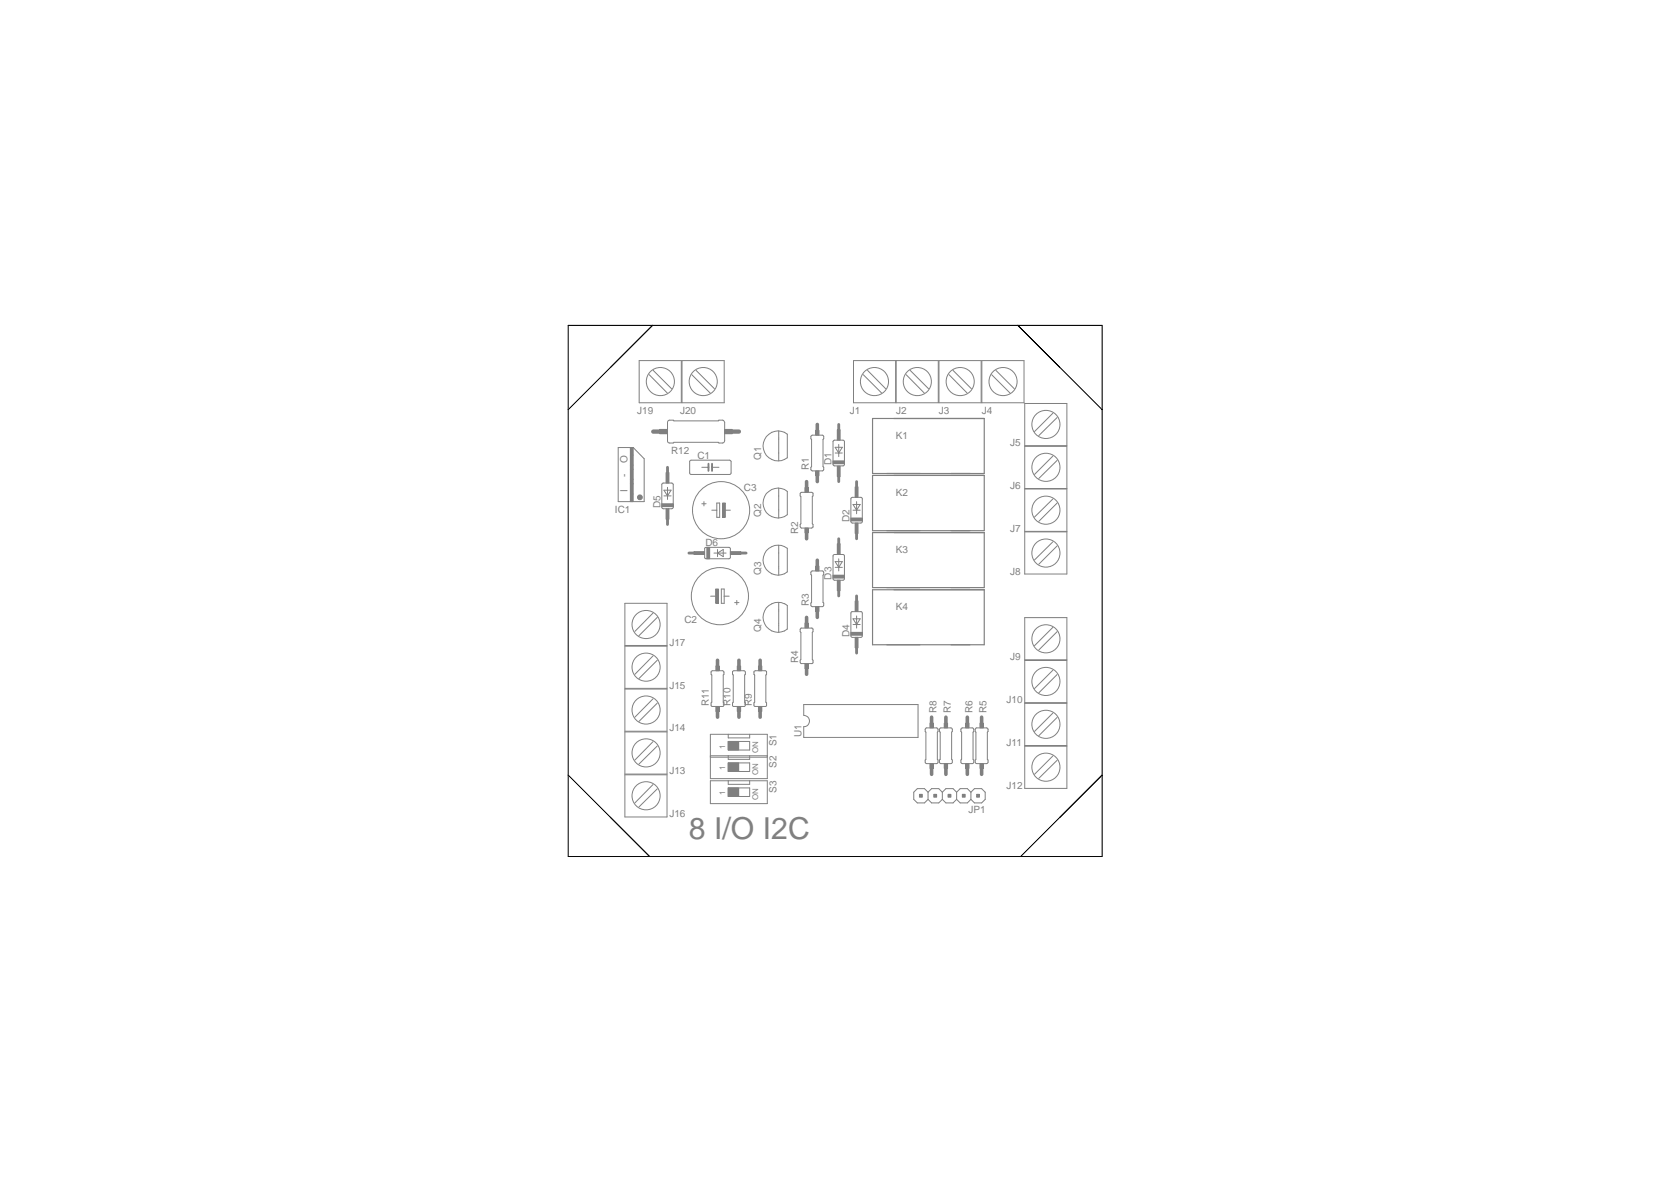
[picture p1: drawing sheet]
<svg xmlns="http://www.w3.org/2000/svg" width="297mm" height="210mm" viewBox="0 0 297 210" stroke-linecap="round" stroke-linejoin="round" font-family="sans-serif">
<path d="M142.9 125.2h20.3v5.9h-20.3v-1.9a1.02 1.02 0 0 0 1-1.1 1.02 1.02 0 0 0-1-1z" fill="none" stroke="#808080" stroke-width=".18"/>
<path d="M155.1 104.8v9.8M157.6 114.6h5.9M158.9 104.8h16.1v9.8M169.1 114.6h3.3" fill="none" stroke="#808080" stroke-width=".21"/>
<path d="M151.3 112.4h2v.5h-2z" fill-rule="evenodd" fill="#808080"/>
<path d="M151.3 112.4h2v.5h-2z" fill="none" stroke="#808080" stroke-width=".18"/>
<path d="M152 106.8h.5v1.9h-.5z" fill-rule="evenodd" fill="#808080"/>
<path d="M152 106.8h.5v1.9h-.5z" fill="none" stroke="#808080" stroke-width=".18"/>
<path d="M152 113.3h.5v1.8h-.5z" fill-rule="evenodd" fill="#808080"/>
<path d="M151.4 108.7h1.8v.1l.1 4.2-.1 .2-1.7 .1-.2-.1v-4.2zM151.6 110h1.3l-.6 1zM151.6 111h1.3M152 113.3h.5v1.8h-.5zM152.3 109.5v2.1" fill="none" stroke="#808080" stroke-width=".18"/>
<path d="M117.6 89.5h2.1v.5h-2.1z" fill-rule="evenodd" fill="#808080"/>
<path d="M117.6 89.5h2.1v.5h-2.1z" fill="none" stroke="#808080" stroke-width=".18"/>
<path d="M118.4 84h.5v1.9h-.5z" fill-rule="evenodd" fill="#808080"/>
<path d="M118.4 84h.5v1.9h-.5z" fill="none" stroke="#808080" stroke-width=".18"/>
<path d="M118.4 90.4h.5v1.9h-.5z" fill-rule="evenodd" fill="#808080"/>
<path d="M117.7 86l.2-.1h1.5l.2 .1 .1 4.2-.2 .2h-1.6l-.2-.1zM118 87.1h1.3l-.6 1zM118 88.1h1.3M118.4 90.4h.5v1.9h-.5zM118.7 86.6v2.2" fill="none" stroke="#808080" stroke-width=".18"/>
<path d="M125.6 97.3h.5v2h-.5z" fill-rule="evenodd" fill="#808080"/>
<path d="M125.6 97.3h.5v2h-.5z" fill="none" stroke="#808080" stroke-width=".18"/>
<path d="M129.8 98h1.9v.6h-1.9z" fill-rule="evenodd" fill="#808080"/>
<path d="M129.8 98h1.9v.6h-1.9z" fill="none" stroke="#808080" stroke-width=".18"/>
<path d="M123.4 98h1.8v.6h-1.8z" fill-rule="evenodd" fill="#808080"/>
<path d="M123.4 98h1.8v.6h-1.8zM125.3 97.4l.2-.1h4.2l.1 .2v1.7l-.2 .1h-4.2l-.1-.1zM126.9 98.3h2.2M127.5 98.3l1.1-.6v1.2zM127.5 97.7v1.2M137.2 107.3a2.64 2.64 0 0 0-1.6 2.4 2.64 2.64 0 0 0 1.6 2.4M138.4 108.3v.3M138.4 110.8v.3M139.4 107.3l.6 .3v4.2l-.6 .3M142.4 111.6h2l.1 .2v.5l-.1 .1v4.8l.1 .1v.5l-.1 .1h-2l-.2-.2v-.4l.2-.1v-4.8l-.2-.1v-.4z" fill="none" stroke="#808080" stroke-width=".18"/>
<path d="M143.1 110.7h.6v.9h-.6z" fill-rule="evenodd" fill="#808080"/>
<path d="M143.1 110.7h.6v.9h-.6z" fill="none" stroke="#808080" stroke-width=".18"/>
<path d="M143.1 118h.6v.8h-.6z" fill-rule="evenodd" fill="#808080"/>
<path d="M143.1 118h.6v.8h-.6zM173.4 129.5l.2-.1h1.8l.2 .2v.4l-.1 .1v4.9l.1 .1v.4l-.2 .2h-1.8l-.2-.2v-.4l.1-.1z" fill="none" stroke="#808080" stroke-width=".18"/>
<path d="M174.2 135.7h.6v.9h-.6z" fill-rule="evenodd" fill="#808080"/>
<path d="M174.2 135.7h.6v.9h-.6z" fill="none" stroke="#808080" stroke-width=".18"/>
<path d="M174.2 128.5h.6v.9h-.6z" fill-rule="evenodd" fill="#808080"/>
<path d="M170.9 129.5l.2-.1h1.7l.3 .2v.4l-.1 .1v4.9l.1 .1v.4l-.3 .2h-1.7l-.3-.2v-.4l.1-.1zM174.2 128.5h.6v.9h-.6z" fill="none" stroke="#808080" stroke-width=".18"/>
<path d="M171.7 135.7h.6v.9h-.6z" fill-rule="evenodd" fill="#808080"/>
<path d="M171.7 135.7h.6v.9h-.6z" fill="none" stroke="#808080" stroke-width=".18"/>
<path d="M171.7 128.5h.6v.9h-.6z" fill-rule="evenodd" fill="#808080"/>
<path d="M167 129.5l.3-.1h1.7l.3 .2v.4l-.1 .1v4.9l.1 .1v.4l-.3 .2h-1.7l-.3-.2v-.4l.1-.1zM171.7 128.5h.6v.9h-.6z" fill="none" stroke="#808080" stroke-width=".18"/>
<path d="M167.8 135.7h.6v.9h-.6z" fill-rule="evenodd" fill="#808080"/>
<path d="M167.8 135.7h.6v.9h-.6z" fill="none" stroke="#808080" stroke-width=".18"/>
<path d="M167.8 128.5h.6v.9h-.6z" fill-rule="evenodd" fill="#808080"/>
<path d="M164.5 129.5l.2-.1h1.8l.2 .2v.4l-.1 .1v4.9l.1 .1v.4l-.2 .2h-1.8l-.2-.2v-.4l.1-.1zM167.8 128.5h.6v.9h-.6z" fill="none" stroke="#808080" stroke-width=".18"/>
<path d="M165.3 135.7h.6v.9h-.6z" fill-rule="evenodd" fill="#808080"/>
<path d="M165.3 135.7h.6v.9h-.6z" fill="none" stroke="#808080" stroke-width=".18"/>
<path d="M165.3 128.5h.6v.9h-.6z" fill-rule="evenodd" fill="#808080"/>
<path d="M126.3 130.5h10.1v4.1h-10.1zM129.5 131.8h3.8v1.5h-3.8zM165.3 128.5h.6v.9h-.6z" fill="none" stroke="#808080" stroke-width=".18"/>
<path d="M129.5 131.8h1.8v1.5h-1.8z" fill-rule="evenodd" fill="#808080"/>
<path d="M126.3 134.3h10.1v4.1h-10.1zM129.5 131.8h1.8v1.5h-1.8zM129.5 130.5v.6h3.8v-.6M129.5 135.6h3.8v1.5h-3.8z" fill="none" stroke="#808080" stroke-width=".18"/>
<path d="M129.5 135.6h1.8v1.5h-1.8z" fill-rule="evenodd" fill="#808080"/>
<path d="M126.3 138.8h10.1v4h-10.1zM129.5 135.6h1.8v1.5h-1.8zM129.5 134.3v.7h3.8v-.7M129.5 140h3.8v1.6h-3.8z" fill="none" stroke="#808080" stroke-width=".18"/>
<path d="M129.5 140h1.8v1.6h-1.8z" fill-rule="evenodd" fill="#808080"/>
<path d="M129.5 138.8v.6h3.8v-.6M129.5 140h1.8v1.6h-1.8z" fill="none" stroke="#808080" stroke-width=".18"/>
<circle cx="113.7" cy="88.4" r=".43" fill="#808080"/>
<g fill="none" stroke="#808080" stroke-width=".18">
<path d="M109.9 79.5h2.7l1.9 2v7.7h-4.6z"/>
<circle cx="113.7" cy="88.4" r=".43"/>
</g>
<path d="M112.1 79.5h.5v1.4h-.5z" fill-rule="evenodd" fill="#808080"/>
<path d="M112.1 79.5h.5v1.4h-.5z" fill="none" stroke="#808080" stroke-width=".18"/>
<path d="M112.1 82.7h.5v.7h-.5z" fill-rule="evenodd" fill="#808080"/>
<path d="M112.1 82.7h.5v.7h-.5z" fill="none" stroke="#808080" stroke-width=".18"/>
<path d="M112.1 85.2h.5v.8h-.5z" fill-rule="evenodd" fill="#808080"/>
<path d="M112.1 85.2h.5v.8h-.5z" fill="none" stroke="#808080" stroke-width=".18"/>
<path d="M112.1 87.8h.5v1.4h-.5z" fill-rule="evenodd" fill="#808080"/>
<path d="M112.1 87.8h.5v1.4h-.5z" fill="none" stroke="#808080" stroke-width=".18"/>
<path d="M155.1 74.4v9.8M158.9 74.4h16.1v9.8M157.6 84.2h5.9M169.1 84.2h3.3" fill="none" stroke="#808080" stroke-width=".21"/>
<path d="M148.1 81.9h2v.5h-2z" fill-rule="evenodd" fill="#808080"/>
<path d="M148.1 81.9h2v.5h-2z" fill="none" stroke="#808080" stroke-width=".18"/>
<path d="M148.8 76.4h.5v1.8h-.5z" fill-rule="evenodd" fill="#808080"/>
<path d="M148.8 76.4h.5v1.8h-.5z" fill="none" stroke="#808080" stroke-width=".18"/>
<path d="M148.8 82.8h.5v1.9h-.5z" fill-rule="evenodd" fill="#808080"/>
<path d="M137.2 76.8a2.64 2.64 0 0 0-1.6 2.4 2.64 2.64 0 0 0 1.6 2.5M138.4 77.9v.2M139.4 76.8l.6 .4v4.2l-.6 .3M144.3 77.4l1.9-.1 .2 .3v.4l-.1 .1v4.8l.1 .2v.3l-.2 .3h-1.8l-.3-.3v-.3l.2-.2v-4.8l-.2-.1v-.4zM148.1 78.4l.2-.2h1.6l.2 .2v4.1l-.1 .3h-1.7l-.2-.1zM148.5 79.5h1.2l-.6 1zM149.1 79v2.2M138.4 80.4v.2M148.5 80.5h1.2M148.8 82.8h.5v1.9h-.5z" fill="none" stroke="#808080" stroke-width=".18"/>
<path d="M145 76.5h.6v.8h-.6z" fill-rule="evenodd" fill="#808080"/>
<path d="M145 76.5h.6v.8h-.6z" fill="none" stroke="#808080" stroke-width=".18"/>
<path d="M145 83.7h.6v.8h-.6z" fill-rule="evenodd" fill="#808080"/>
<path d="M145 83.7h.6v.8h-.6z" fill="none" stroke="#808080" stroke-width=".18"/>
<path d="M155.1 84.5v9.8M157.6 94.3h5.9M158.9 84.5h16.1v9.8M169.1 94.3h3.3" fill="none" stroke="#808080" stroke-width=".21"/>
<path d="M151.3 92.1h2v.5h-2z" fill-rule="evenodd" fill="#808080"/>
<path d="M151.3 92.1h2v.5h-2z" fill="none" stroke="#808080" stroke-width=".18"/>
<path d="M152 86.5h.5v1.9h-.5z" fill-rule="evenodd" fill="#808080"/>
<path d="M152 86.5h.5v1.9h-.5z" fill="none" stroke="#808080" stroke-width=".18"/>
<path d="M152 93h.5v1.8h-.5z" fill-rule="evenodd" fill="#808080"/>
<path d="M137.2 87a2.64 2.64 0 0 0-1.6 2.4 2.64 2.64 0 0 0 1.6 2.4M138.4 88v.3M138.4 90.6v.2M139.4 87l.6 .3v4.2l-.6 .3M142.4 87.5h1.9l.2 .1v.5l-.1 .2v4.8l.1 .1v.5l-.2 .2h-1.8l-.3-.3v-.4l.2-.1v-4.8l-.2-.2v-.3zM151.3 88.5l.2-.1h1.5l.2 .1 .1 4.2-.1 .2-1.7 .1-.2-.2zM151.6 89.7h1.3l-.6 1zM151.6 90.7h1.3M152 93h.5v1.8h-.5zM152.3 89.2v2.1" fill="none" stroke="#808080" stroke-width=".18"/>
<path d="M143.1 86.7h.6v.8h-.6z" fill-rule="evenodd" fill="#808080"/>
<path d="M143.1 86.7h.6v.8h-.6z" fill="none" stroke="#808080" stroke-width=".18"/>
<path d="M143.1 93.9h.6v.8h-.6z" fill-rule="evenodd" fill="#808080"/>
<path d="M143.1 93.9h.6v.8h-.6z" fill="none" stroke="#808080" stroke-width=".18"/>
<path d="M155.1 94.7v9.7M158.9 94.7h16.1v9.7M157.6 104.4h5.9M169.1 104.4h3.3" fill="none" stroke="#808080" stroke-width=".21"/>
<path d="M148.1 102.2h2v.5h-2z" fill-rule="evenodd" fill="#808080"/>
<path d="M148.1 102.2h2v.5h-2z" fill="none" stroke="#808080" stroke-width=".18"/>
<path d="M148.8 96.6h.5v1.9h-.5z" fill-rule="evenodd" fill="#808080"/>
<path d="M148.8 96.6h.5v1.9h-.5z" fill="none" stroke="#808080" stroke-width=".18"/>
<path d="M148.8 103.1h.5v1.9h-.5z" fill-rule="evenodd" fill="#808080"/>
<path d="M137.2 97.2a2.64 2.64 0 0 0-1.6 2.4 2.64 2.64 0 0 0 1.6 2.4M138.4 98.2v.2M139.4 97.2l.6 .3v4.1l-.6 .4M148.1 98.7l.2-.1h1.6l.2 .1v4.2l-.1 .2h-1.7l-.2-.1zM148.5 99.8h1.2l-.6 1zM149.1 99.3v2.2M138.4 100.7v.3M144.3 101.5h1.9l.2 .2v.4l-.1 .1v4.9l.1 .1v.4l-.2 .2h-1.8l-.3-.2v-.4l.2-.1v-4.9l-.2-.1v-.4zM148.5 100.8h1.2M148.8 103.1h.5v1.9h-.5z" fill="none" stroke="#808080" stroke-width=".18"/>
<path d="M145 100.6h.6v.9h-.6z" fill-rule="evenodd" fill="#808080"/>
<path d="M145 100.6h.6v.9h-.6z" fill="none" stroke="#808080" stroke-width=".18"/>
<path d="M145 107.8h.6v.9h-.6z" fill-rule="evenodd" fill="#808080"/>
<path d="M134 119.3l.3-.1h1.7l.3 .1v.5l-.2 .2v4.8l.2 .1v.5l-.2 .2h-1.9l-.2-.2v-.5l.2-.1v-4.8l-.2-.2zM145 107.8h.6v.9h-.6z" fill="none" stroke="#808080" stroke-width=".18"/>
<path d="M134.8 118.4h.6v.8h-.6z" fill-rule="evenodd" fill="#808080"/>
<path d="M134.8 118.4h.6v.8h-.6z" fill="none" stroke="#808080" stroke-width=".18"/>
<path d="M134.8 125.6h.6v.8h-.6z" fill-rule="evenodd" fill="#808080"/>
<path d="M130.2 119.3l.3-.1h1.7l.3 .1-.1 5.5 .1 .1v.4l-.1 .3h-2.1l-.1-.2v-.5l.1-.1v-4.8l-.1-.2zM134.8 125.6h.6v.8h-.6z" fill="none" stroke="#808080" stroke-width=".18"/>
<path d="M131.1 118.4h.6v.8h-.6z" fill-rule="evenodd" fill="#808080"/>
<path d="M131.1 118.4h.6v.8h-.6z" fill="none" stroke="#808080" stroke-width=".18"/>
<path d="M131.1 125.6h.6v.8h-.6z" fill-rule="evenodd" fill="#808080"/>
<path d="M126.4 119.3l.3-.1h1.7l.2 .1v5.5l.1 .1v.4l-.1 .3h-2.1l-.1-.2v-.5l.1-.1v-4.8l-.1-.2zM131.1 125.6h.6v.8h-.6z" fill="none" stroke="#808080" stroke-width=".18"/>
<path d="M127.3 118.4h.5v.8h-.5z" fill-rule="evenodd" fill="#808080"/>
<path d="M127.3 118.4h.5v.8h-.5z" fill="none" stroke="#808080" stroke-width=".18"/>
<path d="M127.3 125.6h.5v.8h-.5z" fill-rule="evenodd" fill="#808080"/>
<path d="M118.8 74.7h9.8l.2 .4v3.3l-.1 .2-.3 .1h-.6l-.1-.1-8.9 .1-.1-.3v-3.3zM127.3 125.6h.5v.8h-.5z" fill="none" stroke="#808080" stroke-width=".18"/>
<path d="M128.8 76.3h1.4v.8h-1.4z" fill-rule="evenodd" fill="#808080"/>
<path d="M128.8 76.3h1.4v.8h-1.4z" fill="none" stroke="#808080" stroke-width=".18"/>
<path d="M117.3 76.3h1.3v.8h-1.3z" fill-rule="evenodd" fill="#808080"/>
<g fill="none" stroke="#808080" stroke-width=".18">
<path d="M113.6 64.1h7.5v7.5h-7.5zM115.4 66.6l3.2 3.2M116.1 65.8l3.3 3.3M117.3 76.3h1.3v.8h-1.3zM121.2 64.1h7.5v7.5h-7.5zM123 66.6l3.2 3.2M123.7 65.8l3.3 3.3M151.7 64.1h7.5v7.5h-7.5zM153.5 66.6l3.2 3.2M154.2 65.8l3.2 3.3M159.3 64.1h7.5v7.5h-7.5zM161.1 66.6l3.2 3.2"/>
<path d="M161.8 65.8l3.3 3.3M166.9 64.1h7.5v7.5h-7.5zM168.7 66.6l3.2 3.2M169.4 65.8l3.3 3.3M174.5 64.1h7.5v7.5h-7.5zM176.3 66.6l3.2 3.2M177 65.8l3.3 3.3M182.2 71.7h7.4v7.5h-7.4zM182.2 79.3h7.4v7.5h-7.4zM187.2 73.4l-3.3 3.3M187.9 74.2l-3.2 3.2M122.6 81.9l.2-.1h6.9l.3 .2v2.1l-.3 .2h-6.9l-.2-.2z"/>
<path d="M124.8 83.1h1.1M124.8 89.5h.7M125.1 89.2v.7M126.6 83.1h1.2M182.2 86.9h7.4v7.5h-7.4zM182.2 94.5h7.4v7.5h-7.4zM187.2 81.1l-3.3 3.2M187.2 88.7l-3.3 3.2M187.2 96.3l-3.3 3.2M187.9 81.8l-3.2 3.2M187.9 89.4l-3.2 3.3M187.9 97l-3.2 3.3"/>
<path d="M111.1 107.2h7.5v7.5h-7.5zM111.1 114.9h7.5v7.4h-7.5zM116.1 116.6l-3.2 3.2M116.1 109l-3.2 3.2M116.8 117.3l-3.2 3.3M116.8 109.7l-3.2 3.3M130.6 107.1h.8M131 106.7v.8M137.2 112.1a2.6 2.6 0 0 0 2.2 0M137.2 107.3a2.6 2.6 0 0 1 2.2 0M138.4 107.1v1.2M138.4 108.6v2.2"/>
<path d="M138.4 111.1v1.3M182.2 109.8h7.4v7.5h-7.4zM182.2 117.4h7.4v7.5h-7.4zM187.2 111.5l-3.3 3.3M187.2 119.1l-3.3 3.3M187.9 112.3l-3.2 3.2M187.9 119.9l-3.2 3.2M111.1 130.1h7.5v7.5h-7.5zM111.1 122.5h7.5v7.5h-7.5zM111.1 137.7h7.5v7.5h-7.5zM116.1 131.8l-3.2 3.3M116.1 124.2l-3.2 3.3"/>
<path d="M116.1 139.4l-3.2 3.3M116.8 132.6l-3.2 3.2M116.8 125l-3.2 3.2M182.2 125h7.4v7.5h-7.4zM182.2 132.6h7.4v7.5h-7.4zM187.2 126.7l-3.3 3.3M187.2 134.4l-3.3 3.2M187.9 127.5l-3.2 3.3M187.9 135.1l-3.2 3.2M116.8 140.2l-3.2 3.2M165 140.8l-.7-.6h-1.2l-.7 .6v1.3l.7 .6h1.2l.7-.6M165 142.1l.6 .6h1.3l.6-.6"/>
<path d="M165 140.8v1.3M165 140.8l.6-.6h1.3l.6 .6M167.5 142.1l.6 .6h1.3l.6-.6M167.5 140.8v1.3M167.5 140.8l.6-.6h1.3l.6 .6M170 142.1l.7 .6h1.3l.6-.6M170 140.8l.7-.6h1.3l.6 .6M170 140.8v1.3M172.6 140.8l.6-.6h1.3l.6 .6v1.3l-.6 .6h-1.3l-.6-.6M172.6 140.8v1.3"/>
<circle cx="117.4" cy="67.8" r="2.5"/>
<circle cx="125" cy="67.8" r="2.5"/>
<circle cx="155.4" cy="67.8" r="2.5"/>
<circle cx="163.1" cy="67.8" r="2.5"/>
<circle cx="170.7" cy="67.8" r="2.5"/>
<circle cx="178.3" cy="67.8" r="2.5"/>
<circle cx="185.9" cy="75.4" r="2.5"/>
<circle cx="128.2" cy="90.7" r="5.1"/>
<circle cx="185.9" cy="83.1" r="2.5"/>
<circle cx="185.9" cy="90.7" r="2.5"/>
<circle cx="185.9" cy="98.3" r="2.5"/>
<circle cx="114.8" cy="111" r="2.5"/>
<circle cx="114.8" cy="118.6" r="2.5"/>
<circle cx="128" cy="106" r="5.1"/>
<circle cx="185.9" cy="113.5" r="2.5"/>
<circle cx="114.8" cy="133.8" r="2.5"/>
<circle cx="114.8" cy="126.2" r="2.5"/>
<circle cx="185.9" cy="121.1" r="2.5"/>
<circle cx="185.9" cy="128.7" r="2.5"/>
<circle cx="185.9" cy="136.4" r="2.5"/>
<circle cx="114.8" cy="141.4" r="2.5"/>
</g>
<path d="M125.9 82.4v1.3M126.6 82.4v1.3" fill="none" stroke="#808080" stroke-width=".34"/>
<path d="M155.1 114.6h19.9M155.1 104.8h19.9" fill="none" stroke="#808080" stroke-width=".21"/>
<path d="M118.7 83.1v.8M118.7 92.3v.9M122.5 98.3h.9M131.7 98.3h.9M152.3 105.9v.9M152.3 115.2v.9" fill="none" stroke="#808080" stroke-width=".51"/>
<path d="M143.4 109.7v1M143.4 118.8v1M165.6 127.5v1M165.6 136.6v1M168.1 127.5v1M168.1 136.6v1M172 127.5v1M172 136.6v1M174.5 127.5v1M174.5 136.6v1" fill="none" stroke="#808080" stroke-width=".63"/>
<path d="M112.1 86h.5v1.8h-.5z" fill-rule="evenodd" fill="#808080"/>
<path d="M112.1 86h.5v1.8h-.5z" fill="none" stroke="#808080" stroke-width=".18"/>
<path d="M112.1 83.4h.5v1.8h-.5z" fill-rule="evenodd" fill="#808080"/>
<path d="M112.1 83.4h.5v1.8h-.5z" fill="none" stroke="#808080" stroke-width=".18"/>
<path d="M112.1 80.9h.5v1.8h-.5z" fill-rule="evenodd" fill="#808080"/>
<g fill="none" stroke="#808080" stroke-width=".18">
<path d="M137.2 76.8a2.6 2.6 0 0 1 2.2 0M138.4 76.6v1.3M138.4 78.1v2.3M112.1 80.9h.5v1.8h-.5zM126.5 90.7h.9M127.4 89.4h.5v2.5h-.5zM128.8 90.7h1M137.2 81.7a2.6 2.6 0 0 0 2.2 0M137.2 91.8a2.6 2.6 0 0 0 2.2 0M137.2 87a2.6 2.6 0 0 1 2.2 0M137.2 97.2a2.6 2.6 0 0 1 2.2 0M138.4 80.6v1.3"/>
<path d="M138.4 86.7v1.3M138.4 88.3v2.3M138.4 90.8v1.3M138.4 96.9v1.3M138.4 98.4v2.3M137.2 102a2.6 2.6 0 0 0 2.2 0M138.4 101v1.2"/>
</g>
<path d="M155.1 74.4h19.9M155.1 84.2h19.9M155.1 94.3h19.9M155.1 84.5h19.9M155.1 94.7h19.9M155.1 104.4h19.9" fill="none" stroke="#808080" stroke-width=".21"/>
<path d="M149.1 75.4v.9M149.1 84.7v.9M149.1 95.8v.8M152.3 85.6v.9M152.3 94.9v.9M149.1 105v.9" fill="none" stroke="#808080" stroke-width=".51"/>
<path d="M145.3 75.4v1.1M143.4 85.6v1M143.4 94.7v1.1M145.3 84.6v1M145.3 99.6v1M127.5 117.3v1M131.4 117.3v1M135.1 117.3v1M145.3 108.7v1M127.5 126.4v1.1M131.4 126.4v1.1M135.1 126.4v1.1" fill="none" stroke="#808080" stroke-width=".63"/>
<path d="M116.1 76.7h1.3M130.1 76.7h1.3" fill="none" stroke="#808080" stroke-width=".76"/>
<path d="M128.4 89.4h.5v2.5h-.5z" fill-rule="evenodd" fill="#808080"/>
<path d="M128.4 89.4h.5v2.5h-.5zM126.3 106h1M128.2 104.7h.5v2.5h-.5zM128.7 106h.9" fill="none" stroke="#808080" stroke-width=".18"/>
<path d="M127.2 104.7h.5v2.5h-.5z" fill-rule="evenodd" fill="#808080"/>
<path d="M127.2 104.7h.5v2.5h-.5z" fill="none" stroke="#808080" stroke-width=".18"/>
<path d="M166 141.2h.5v.5h-.5z" fill-rule="evenodd" fill="#808080"/>
<path d="M166 141.2h.5v.5h-.5z" fill="none" stroke="#808080" stroke-width=".18"/>
<path d="M168.5 141.2h.5v.5h-.5z" fill-rule="evenodd" fill="#808080"/>
<path d="M168.5 141.2h.5v.5h-.5z" fill="none" stroke="#808080" stroke-width=".18"/>
<path d="M171.1 141.2h.5v.5h-.5z" fill-rule="evenodd" fill="#808080"/>
<path d="M171.1 141.2h.5v.5h-.5z" fill="none" stroke="#808080" stroke-width=".18"/>
<path d="M173.6 141.2h.5v.5h-.5z" fill-rule="evenodd" fill="#808080"/>
<path d="M173.6 141.2h.5v.5h-.5z" fill="none" stroke="#808080" stroke-width=".18"/>
<path d="M163.4 141.2h.6v.5h-.6z" fill-rule="evenodd" fill="#808080"/>
<path d="M163.4 141.2h.6v.5h-.6z" fill="none" stroke="#808080" stroke-width=".18"/>
<path d="M101 57.8h94.9v94.4h-94.9zM116 57.8l-15 15M180.9 57.8l15 15M101 137.8l14.5 14.4-7-7M195.9 137.8l-14.5 14.4" fill="none" stroke="#000" stroke-width=".18"/>
<text font-size="5.4" fill="#808080" x="122.5" y="149.1">8 I/O I2C</text>
<g font-size="1.8" fill="#808080">
<text x="113.3" y="73.5">J19</text>
<text x="120.9" y="73.5">J20</text>
<text x="151" y="73.5">J1</text>
<text x="159.3" y="78">K1</text>
<text x="159.3" y="73.5">J2</text>
<text x="166.9" y="73.5">J3</text>
<text x="174.5" y="73.5">J4</text>
<text x="111.5" y="82.3" transform="rotate(-90 111.5 82.3)">O</text>
<text x="119.3" y="80.6">R12</text>
<text x="124" y="81.5">C1</text>
<text x="135.3" y="81.8" transform="rotate(-90 135.3 81.8)">Q1</text>
<text x="143.8" y="83.6" transform="rotate(-90 143.8 83.6)">R1</text>
<text x="147.8" y="82.7" transform="rotate(-90 147.8 82.7)">D1</text>
<text x="179.6" y="79.2">J5</text>
<text x="111.5" y="87.4" transform="rotate(-90 111.5 87.4)">I</text>
<text x="111.5" y="84.8" transform="rotate(-90 111.5 84.8)">-</text>
<text x="132.2" y="87.2">C3</text>
<text x="159.3" y="88.1">K2</text>
<text x="179.6" y="86.9">J6</text>
<text x="109.3" y="91.2">IC1</text>
<text x="117.4" y="90.3" transform="rotate(-90 117.4 90.3)">D5</text>
<text x="135.3" y="91.9" transform="rotate(-90 135.3 91.9)">Q2</text>
<text x="141.9" y="95" transform="rotate(-90 141.9 95)">R2</text>
<text x="151" y="92.8" transform="rotate(-90 151 92.8)">D2</text>
<text x="179.6" y="94.5">J7</text>
<text x="125.4" y="97">D6</text>
<text x="159.3" y="98.3">K3</text>
<text x="135.3" y="102.1" transform="rotate(-90 135.3 102.1)">Q3</text>
<text x="143.8" y="107.7" transform="rotate(-90 143.8 107.7)">R3</text>
<text x="147.8" y="103" transform="rotate(-90 147.8 103)">D3</text>
<text x="179.6" y="102.1">J8</text>
<text x="121.7" y="110.7">C2</text>
<text x="135.3" y="112.3" transform="rotate(-90 135.3 112.3)">Q4</text>
<text x="151" y="113.2" transform="rotate(-90 151 113.2)">D4</text>
<text x="159.3" y="108.5">K4</text>
<text x="119" y="114.8">J17</text>
<text x="141.9" y="117.9" transform="rotate(-90 141.9 117.9)">R4</text>
<text x="179.6" y="117.3">J9</text>
<text x="119" y="122.4">J15</text>
<text x="126" y="125.4" transform="rotate(-90 126 125.4)">R11</text>
<text x="129.8" y="125.4" transform="rotate(-90 129.8 125.4)">R10</text>
<text x="133.6" y="125.4" transform="rotate(-90 133.6 125.4)">R9</text>
<text x="178.9" y="124.9">J10</text>
<text x="119" y="130">J14</text>
<text x="142.5" y="131.1" transform="rotate(-90 142.5 131.1)">U1</text>
<text x="166.5" y="126.7" transform="rotate(-90 166.5 126.7)">R8</text>
<text x="169" y="126.7" transform="rotate(-90 169 126.7)">R7</text>
<text x="172.8" y="126.7" transform="rotate(-90 172.8 126.7)">R6</text>
<text x="175.4" y="126.7" transform="rotate(-90 175.4 126.7)">R5</text>
<text x="119" y="137.6">J13</text>
<text x="138" y="136.5" transform="rotate(-90 138 136.5)">S2</text>
<text x="138" y="132.7" transform="rotate(-90 138 132.7)">S1</text>
<text x="178.9" y="132.5">J11</text>
<text x="138" y="140.9" transform="rotate(-90 138 140.9)">S3</text>
<text x="178.9" y="140.2">J12</text>
<text x="119" y="145.2">J16</text>
<text x="172.2" y="144.5">JP1</text>
</g>
<g font-size="1.4" fill="#808080">
<text x="128.9" y="136.9" transform="rotate(-90 128.9 136.9)">1</text>
<text x="128.9" y="133.1" transform="rotate(-90 128.9 133.1)">1</text>
<text x="134.7" y="137.7" transform="rotate(-90 134.7 137.7)">ON</text>
<text x="134.7" y="133.9" transform="rotate(-90 134.7 133.9)">ON</text>
<text x="128.9" y="141.3" transform="rotate(-90 128.9 141.3)">1</text>
<text x="134.7" y="142.2" transform="rotate(-90 134.7 142.2)">ON</text>
</g>
</svg>
